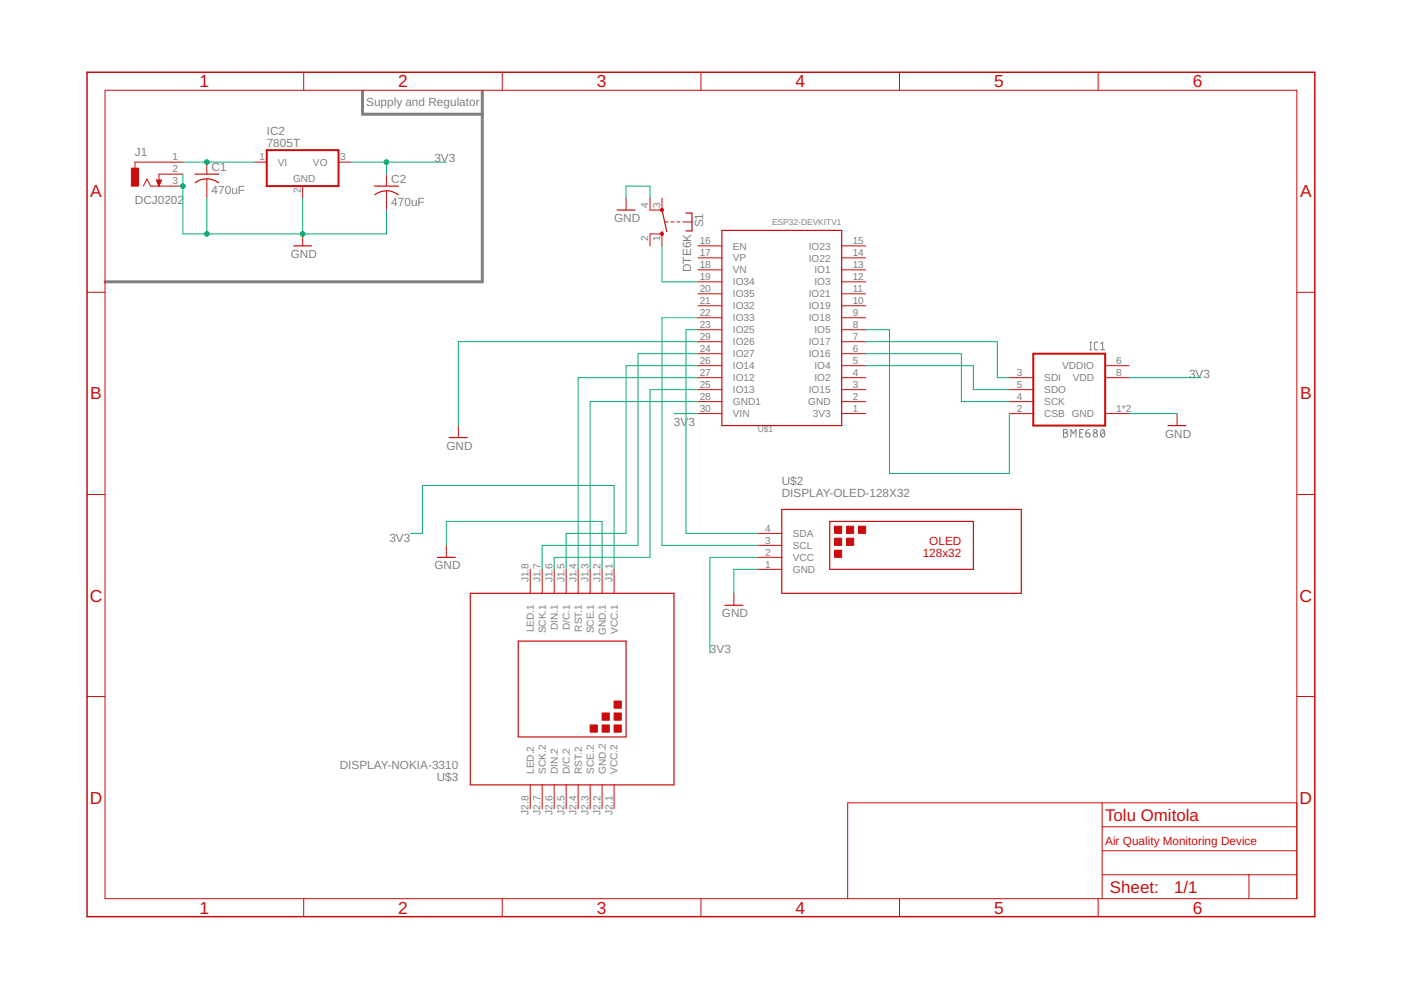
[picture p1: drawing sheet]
<svg xmlns="http://www.w3.org/2000/svg" width="297mm" height="210mm" viewBox="0 0 297 210" stroke-linecap="round" stroke-linejoin="round" font-family="sans-serif">
<path d="M76.9 19.4v4.8h25.4M102.3 19.4v40.4h-80" fill="none" stroke="#808080" stroke-width=".63"/>
<g fill="none" stroke="#808080" stroke-width=".21">
<path d="M231.1 74.2h.3M231.1 72.5h.3M231.2 72.5v1.7M232.7 72.5l-.4 .1-.3 .3 .1 1 .2 .2 .4 .1M233.3 74.2h.9M233.3 72.9l.5-.4v1.7M225.5 91.1h.5a.36 .36 0 0 1 .3 .3 .36 .36 0 0 1-.3 .4 .44 .44 0 0 1 .4 .4 .44 .44 0 0 1-.4 .5h-.5zM225.5 91.8h.5M227.1 92.7v-1.6l.5 .9 .5-.9v1.6M228.9 91.8h.5M229.6 91.1h-.7v1.6h.7M230.2 91.8h.6a.45 .45 0 0 1 .3 .5 .45 .45 0 0 1-.5 .4 .45 .45 0 0 1-.4-.5z"/>
<path d="M230.9 91.1l-.4 .1-.3 .6M233.6 91.2l.2-.1a.95 .95 0 0 1 0 1.6 .98 .98 0 0 1-.2-1.5zM234.1 91.4l-.7 .9"/>
<circle cx="232.2" cy="91.4" r=".36"/>
<circle cx="232.2" cy="92.2" r=".46"/>
</g>
<g fill="none" stroke="#c90d0c" stroke-width=".25">
<path d="M41.3 36.9h5.1M43.9 37.9l1.5 .3 .9 .6M43.9 37.9l-1.6 .3-.9 .6M79.4 39.5h5.1M62.3 52.1h3.8M81.9 40.4l1.1 .2 1.4 .7M81.9 40.5l-1.5 .3-.9 .5M130.8 44.5h3.8M140.4 49.1v.5M140.4 44.5l1 4.6M145.4 45.2h1.3v3.8h-1.3M153.1 48.9h25.4v41.3h-25.4z"/>
<path d="M95.3 92.8h3.8M247.6 90.2h3.9M92.7 118.2h3.8M165.8 108h50.7v17.8h-50.7zM175.9 110.6h30.5v10.1h-30.5zM99.7 125.8h43.2v40.6h-43.2zM109.9 135.9h22.8v20.4h-22.8zM153.7 128.3h3.8"/>
</g>
<g fill="none" stroke="#c90d0c" stroke-width=".21">
<path d="M22.3 19.1h252.7v171.4h-252.7zM64.4 15.3v3.8M106.5 15.3v3.8M148.6 15.3v3.8M190.7 15.3v3.8M232.8 15.3v3.8M30.4 39.5l.8-1.6 .7 1.6h6.9M33.2 38.2h1l-.5 1.3zM33.2 38.2h1M33.3 38.4h.8M33.3 38.5h.8M33.4 38.6h.6"/>
<path d="M33.4 38.7h.6M33.4 38.8h.5M33.5 39h.4M33.5 39.1h.3M33.6 39.2h.2M33.7 39.3h.1M38.8 34.4h-10.2v1.2M38.8 36.9h-5.1v2.6M43.9 34.4v2.5M43.9 37.9v4.1M54 34.4h2.6M64.2 39.5v2.5"/>
<path d="M71.8 34.4h2.5M81.9 36.9v2.6M64.2 49.6v2.5M81.9 40.5v4M132.7 42v2.5M137.8 52.1v-2.5h2.6v2.5M137.8 42v2.5h2.6v-2.5M141 47.1h.6M142.3 47.1h.6M143.5 47.1h.7M144.8 47.1h1.9M148 59.8h5.1"/>
<path d="M148 57.2h5.1M148 54.7h5.1M148 52.1h5.1M178.5 59.8h5M178.5 57.2h5M178.5 54.7h5M178.5 52.1h5M18.5 62h3.8M148 77.5h5.1M148 75h5.1M148 72.5h5.1M148 69.9h5.1"/>
<path d="M148 67.4h5.1M148 64.8h5.1M148 62.3h5.1M178.5 77.5h5M178.5 75h5M178.5 72.5h5M178.5 69.9h5M178.5 67.4h5M178.5 64.8h5M178.5 62.3h5M234.3 77.5h5.1M275 62h3.8"/>
<path d="M97.2 90.2v2.6M148 87.7h5.1M148 85.2h5.1M148 82.6h5.1M148 80.1h5.1M178.5 87.7h5M178.5 85.2h5M178.5 82.6h5M178.5 80.1h5M214 87.7h5.1M214 85.2h5.1M214 82.6h5.1"/>
<path d="M214 80.1h5.1M234.3 87.7h5.1M234.3 80.1h5.1M249.6 87.7v2.5M18.5 104.8h3.8M94.6 115.6v2.6M160.7 118.2h5.1M160.7 113.1h5.1M160.7 115.6h5.1M275 104.8h3.8M112.4 120.7v5.1M115 120.7v5.1"/>
<path d="M117.5 120.7v5.1M120 120.7v5.1M122.6 120.7v5.1M125.1 120.7v5.1M127.7 120.7v5.1M130.2 120.7v5.1M155.6 125.8v2.5M160.7 120.7h5.1M18.5 147.7h3.8M275 147.7h3.8M112.4 166.4v5.1M115 166.4v5.1"/>
<path d="M117.5 166.4v5.1M120 166.4v5.1M122.6 166.4v5.1M125.1 166.4v5.1M127.7 166.4v5.1M130.2 166.4v5.1M233.7 170.2v20.3M233.7 175.3h41.3M275 170.2h-95.3v20.3M64.4 190.5v3.9M106.5 190.5v3.9M148.6 190.5v3.9"/>
<path d="M190.7 190.5v3.9M232.8 190.5v3.9M233.7 185.5h41.3M233.7 180.4h41.3M264.8 185.5v5"/>
</g>
<g fill="#c90d0c" stroke="#c90d0c" stroke-width=".21">
<path d="M176.9 111.6h1.6v1.5h-1.6z"/>
<path d="M179.5 111.6h1.5v1.5h-1.5z"/>
<path d="M176.9 114.1h1.6v1.5h-1.6z"/>
<path d="M182 111.6h1.5v1.5h-1.5z"/>
<path d="M176.9 116.6h1.6v1.6h-1.6z"/>
<path d="M179.5 114.1h1.5v1.5h-1.5z"/>
<path d="M130.2 153.7h1.5v1.5h-1.5z"/>
<path d="M127.7 153.7h1.5v1.5h-1.5z"/>
<path d="M130.2 151.2h1.5v1.5h-1.5z"/>
<path d="M125.1 153.7h1.5v1.5h-1.5z"/>
<path d="M130.2 148.6h1.5v1.6h-1.5z"/>
<path d="M127.7 151.2h1.5v1.5h-1.5z"/>
<path d="M27.9 35.6h1.5v3.9h-1.5z"/>
</g>
<path d="M56.6 31.8h15.2v7.7h-15.2zM219.1 75h15.2v15.2h-15.2z" fill="none" stroke="#c90d0c" stroke-width=".42"/>
<g fill="#c90d0c" stroke="#c90d0c" stroke-width=".21">
<path d="M140.1 44.3h.5v.5h-.5z" fill-rule="evenodd"/>
<circle cx="140.3" cy="49.6" r=".33"/>
</g>
<path d="M18.5 15.3h260.3v179.1h-260.3z" fill="none" stroke="#c90d0c" stroke-width=".32"/>
<g fill="none" stroke="#0dab76" stroke-width=".21">
<path d="M38.8 36.9v12.7h43.1v-5.1M38.8 34.4h15.2M74.3 34.4h20.3M81.9 34.4v2.5M43.9 42v7.6M64.2 42v7.6M132.7 42v-2.5h5.1v2.5M140.4 52.1v7.7h7.6M148 75h-12.7v40.6h-20.3v5.1M148 67.4h-7.6v48.2h20.3M148 77.5h-15.3v35.6h-12.7v7.6M148 69.9h-2.6v43.2h15.3"/>
<path d="M148 72.5h-50.8v17.7M183.5 75h20.3v10.2h10.2M183.5 77.5h22.9v5.1h7.6M183.5 69.9h5.1v30.5h25.4v-12.7M183.5 72.5h28v7.6h2.5M142.9 87.7h5.1M148 82.6h-10.2v35.6h-20.3v2.5M148 85.2h-22.9v35.5M148 80.1h-25.4v40.6M239.4 87.7h10.2M239.4 80.1h15.2M87 113.1h2.6v-10.2h40.6v17.8"/>
<path d="M94.6 115.6v-5h33.1v10.1M160.7 118.2h-10.2v20.3M160.7 120.7h-5.1v5.1"/>
</g>
<g fill="#0dab76" stroke="#0dab76" stroke-width=".21">
<circle cx="64.2" cy="49.6" r=".51"/>
<circle cx="38.8" cy="39.5" r=".51"/>
<circle cx="43.9" cy="49.6" r=".51"/>
<circle cx="43.9" cy="34.4" r=".51"/>
<circle cx="81.9" cy="34.4" r=".51"/>
</g>
<g font-size="3.7" fill="#c90d0c">
<text x="42.3" y="18.5">1</text>
<text x="84.4" y="18.5">2</text>
<text x="126.5" y="18.5">3</text>
<text x="168.6" y="18.5">4</text>
<text x="210.8" y="18.5">5</text>
<text x="252.9" y="18.5">6</text>
<text x="19.1" y="41.8">A</text>
<text x="275.6" y="41.8">A</text>
<text x="19.1" y="84.7">B</text>
<text x="275.6" y="84.7">B</text>
<text x="19" y="127.6">C</text>
<text x="275.5" y="127.6">C</text>
<text x="19" y="170.4">D</text>
<text x="275.5" y="170.4">D</text>
<text x="42.3" y="193.7">1</text>
<text x="84.4" y="193.7">2</text>
<text x="126.5" y="193.7">3</text>
<text x="168.6" y="193.7">4</text>
<text x="210.8" y="193.7">5</text>
<text x="252.9" y="193.7">6</text>
</g>
<g font-size="3.6" fill="#c90d0c">
<text x="234.3" y="174">Tolu Omitola</text>
<text x="235.3" y="189.4">Sheet:</text>
<text x="248.9" y="189.3">1/1</text>
</g>
<g font-size="2.5" fill="#808080">
<text x="77.6" y="22.4">Supply and Regulator</text>
<text x="56.5" y="28.7">IC2</text>
<text x="28.6" y="33.1">J1</text>
<text x="56.5" y="31.2">7805T</text>
<text x="92.1" y="34.4">3V3</text>
<text x="44.9" y="41.1">470uF</text>
<text x="44.9" y="36.3">C1</text>
<text x="83" y="38.8">C2</text>
<text x="28.6" y="43.3">DCJ0202</text>
<text x="83" y="43.6">470uF</text>
<text x="130.2" y="47.1">GND</text>
<text x="149.1" y="48.2" transform="rotate(-90 149.1 48.2)">S1</text>
<text x="61.6" y="54.7">GND</text>
<text x="146.6" y="57.7" transform="rotate(-90 146.6 57.7)">DTE6K</text>
<text x="252.1" y="80.1">3V3</text>
<text x="94.6" y="95.3">GND</text>
<text x="142.9" y="90.2">3V</text>
<text x="146" y="90.2">3</text>
<text x="247" y="92.8">GND</text>
<text x="165.7" y="105.5">DISPLAY-OLED-128X32</text>
<text x="165.7" y="102.9">U$2</text>
<text x="82.6" y="114.9">3V3</text>
<text x="92.1" y="120.7">GND</text>
<text x="153.1" y="130.9">GND</text>
<text x="150.5" y="138.5">3V3</text>
<text x="72" y="163.1">DISPLAY-NOKIA-3310</text>
<text x="92.6" y="165.7">U$3</text>
</g>
<g font-size="2.5" fill="#c90d0c">
<text x="195.6" y="118.2">128x32</text>
<text x="197" y="115.6">OLED</text>
<text x="234.3" y="179.1">Air Quality Monitoring Device</text>
</g>
<g font-size="2.1" fill="#808080">
<text x="36.6" y="34">1</text>
<text x="55" y="34">1</text>
<text x="58.9" y="35.1">VI</text>
<text x="66.4" y="35.1">VO</text>
<text x="72.1" y="34">3</text>
<text x="36.6" y="36.6">2</text>
<text x="36.6" y="39.1">3</text>
<text x="62.1" y="38.7">GND</text>
<text x="63.8" y="41" transform="rotate(-90 63.8 41)">2</text>
<text x="137.5" y="44.2" transform="rotate(-90 137.5 44.2)">4</text>
<text x="140" y="44.2" transform="rotate(-90 140 44.2)">3</text>
<text x="137.5" y="51.1" transform="rotate(-90 137.5 51.1)">2</text>
<text x="140" y="51.1" transform="rotate(-90 140 51.1)">1</text>
<text x="148.3" y="51.8">16</text>
<text x="155.4" y="52.9">EN</text>
<text x="171.5" y="52.9">IO23</text>
<text x="180.8" y="51.8">15</text>
<text x="148.3" y="54.3">17</text>
<text x="148.3" y="56.9">18</text>
<text x="148.3" y="59.4">19</text>
<text x="155.4" y="55.4">VP</text>
<text x="155.4" y="58">VN</text>
<text x="171.5" y="55.4">IO22</text>
<text x="172.7" y="58">IO1</text>
<text x="180.8" y="59.4">12</text>
<text x="180.8" y="56.9">13</text>
<text x="180.8" y="54.3">14</text>
<text x="148.3" y="61.9">20</text>
<text x="148.3" y="64.5">21</text>
<text x="155.4" y="60.5">IO34</text>
<text x="155.4" y="63.1">IO35</text>
<text x="155.4" y="65.6">IO32</text>
<text x="171.5" y="65.6">IO19</text>
<text x="171.5" y="63.1">IO21</text>
<text x="172.7" y="60.5">IO3</text>
<text x="180.8" y="64.5">10</text>
<text x="180.8" y="61.9">11</text>
<text x="148.3" y="67">22</text>
<text x="148.3" y="69.6">23</text>
<text x="155.4" y="68.1">IO33</text>
<text x="155.4" y="70.7">IO25</text>
<text x="171.5" y="68.1">IO18</text>
<text x="172.7" y="70.7">IO5</text>
<text x="180.8" y="69.6">8</text>
<text x="180.8" y="67">9</text>
<text x="148.3" y="72.1">29</text>
<text x="148.3" y="74.6">24</text>
<text x="148.3" y="77.2">26</text>
<text x="155.4" y="73.2">IO26</text>
<text x="155.4" y="75.8">IO27</text>
<text x="171.5" y="75.8">IO16</text>
<text x="171.5" y="73.2">IO17</text>
<text x="180.8" y="77.2">5</text>
<text x="180.8" y="74.6">6</text>
<text x="180.8" y="72.1">7</text>
<text x="236.7" y="77.2">6</text>
<text x="148.3" y="79.7">27</text>
<text x="148.3" y="82.3">25</text>
<text x="155.4" y="78.3">IO14</text>
<text x="155.4" y="80.8">IO12</text>
<text x="155.4" y="83.4">IO13</text>
<text x="171.5" y="83.4">IO15</text>
<text x="172.7" y="80.8">IO2</text>
<text x="172.7" y="78.3">IO4</text>
<text x="180.8" y="82.3">3</text>
<text x="180.8" y="79.7">4</text>
<text x="215.6" y="79.7">3</text>
<text x="215.6" y="82.3">5</text>
<text x="221.4" y="80.8">SDI</text>
<text x="221.4" y="83.4">SDO</text>
<text x="225.2" y="78.3">VDDIO</text>
<text x="227.5" y="80.8">VDD</text>
<text x="236.7" y="79.7">8</text>
<text x="148.3" y="84.8">28</text>
<text x="148.3" y="87.3">30</text>
<text x="155.4" y="85.9">GND1</text>
<text x="155.4" y="88.5">VIN</text>
<text x="171.3" y="85.9">GND</text>
<text x="172.3" y="88.5">3V3</text>
<text x="180.8" y="87.3">1</text>
<text x="180.8" y="84.8">2</text>
<text x="215.6" y="87.3">2</text>
<text x="215.6" y="84.8">4</text>
<text x="221.4" y="88.5">CSB GND</text>
<text x="221.4" y="85.9">SCK</text>
<text x="236.7" y="87.3">1*2</text>
<text x="162.2" y="112.7">4</text>
<text x="168.1" y="113.8">SDA</text>
<text x="162.2" y="117.8">2</text>
<text x="162.2" y="115.3">3</text>
<text x="168.1" y="118.9">VCC</text>
<text x="168.1" y="116.4">SCL</text>
<text x="112.1" y="123.4" transform="rotate(-90 112.1 123.4)">J1.8</text>
<text x="114.6" y="123.4" transform="rotate(-90 114.6 123.4)">J1.7</text>
<text x="117.1" y="123.4" transform="rotate(-90 117.1 123.4)">J1.6</text>
<text x="119.7" y="123.4" transform="rotate(-90 119.7 123.4)">J1.5</text>
<text x="122.2" y="123.4" transform="rotate(-90 122.2 123.4)">J1.4</text>
<text x="124.8" y="123.4" transform="rotate(-90 124.8 123.4)">J1.3</text>
<text x="127.3" y="123.4" transform="rotate(-90 127.3 123.4)">J1.2</text>
<text x="129.8" y="123.4" transform="rotate(-90 129.8 123.4)">J1.1</text>
<text x="162.2" y="120.3">1</text>
<text x="168.1" y="121.5">GND</text>
<text x="113.2" y="134" transform="rotate(-90 113.2 134)">LED.1</text>
<text x="115.7" y="134.3" transform="rotate(-90 115.7 134.3)">SCK.1</text>
<text x="118.3" y="133.6" transform="rotate(-90 118.3 133.6)">DIN.1</text>
<text x="120.8" y="133.6" transform="rotate(-90 120.8 133.6)">D/C.1</text>
<text x="123.3" y="133.9" transform="rotate(-90 123.3 133.9)">RST.1</text>
<text x="125.9" y="134.3" transform="rotate(-90 125.9 134.3)">SCE.1</text>
<text x="128.4" y="134.7" transform="rotate(-90 128.4 134.7)">GND.1</text>
<text x="131" y="134.4" transform="rotate(-90 131 134.4)">VCC.1</text>
<text x="113.2" y="164.1" transform="rotate(-90 113.2 164.1)">LED.2</text>
<text x="115.7" y="164.1" transform="rotate(-90 115.7 164.1)">SCK.2</text>
<text x="118.3" y="164.1" transform="rotate(-90 118.3 164.1)">DIN.2</text>
<text x="120.8" y="164.1" transform="rotate(-90 120.8 164.1)">D/C.2</text>
<text x="123.3" y="164.1" transform="rotate(-90 123.3 164.1)">RST.2</text>
<text x="125.9" y="164.1" transform="rotate(-90 125.9 164.1)">SCE.2</text>
<text x="128.4" y="164.1" transform="rotate(-90 128.4 164.1)">GND.2</text>
<text x="131" y="164.1" transform="rotate(-90 131 164.1)">VCC.2</text>
<text x="112.1" y="172.8" transform="rotate(-90 112.1 172.8)">J2.8</text>
<text x="114.6" y="172.8" transform="rotate(-90 114.6 172.8)">J2.7</text>
<text x="117.1" y="172.8" transform="rotate(-90 117.1 172.8)">J2.6</text>
<text x="119.7" y="172.8" transform="rotate(-90 119.7 172.8)">J2.5</text>
<text x="122.2" y="172.8" transform="rotate(-90 122.2 172.8)">J2.4</text>
<text x="124.8" y="172.8" transform="rotate(-90 124.8 172.8)">J2.3</text>
<text x="127.3" y="172.8" transform="rotate(-90 127.3 172.8)">J2.2</text>
<text x="129.8" y="172.8" transform="rotate(-90 129.8 172.8)">J2.1</text>
</g>
<g font-size="1.8" fill="#808080">
<text x="163.7" y="47.7">ESP32-DEVKITV1</text>
<text x="160.7" y="91.5">U$1</text>
</g>
</svg>
